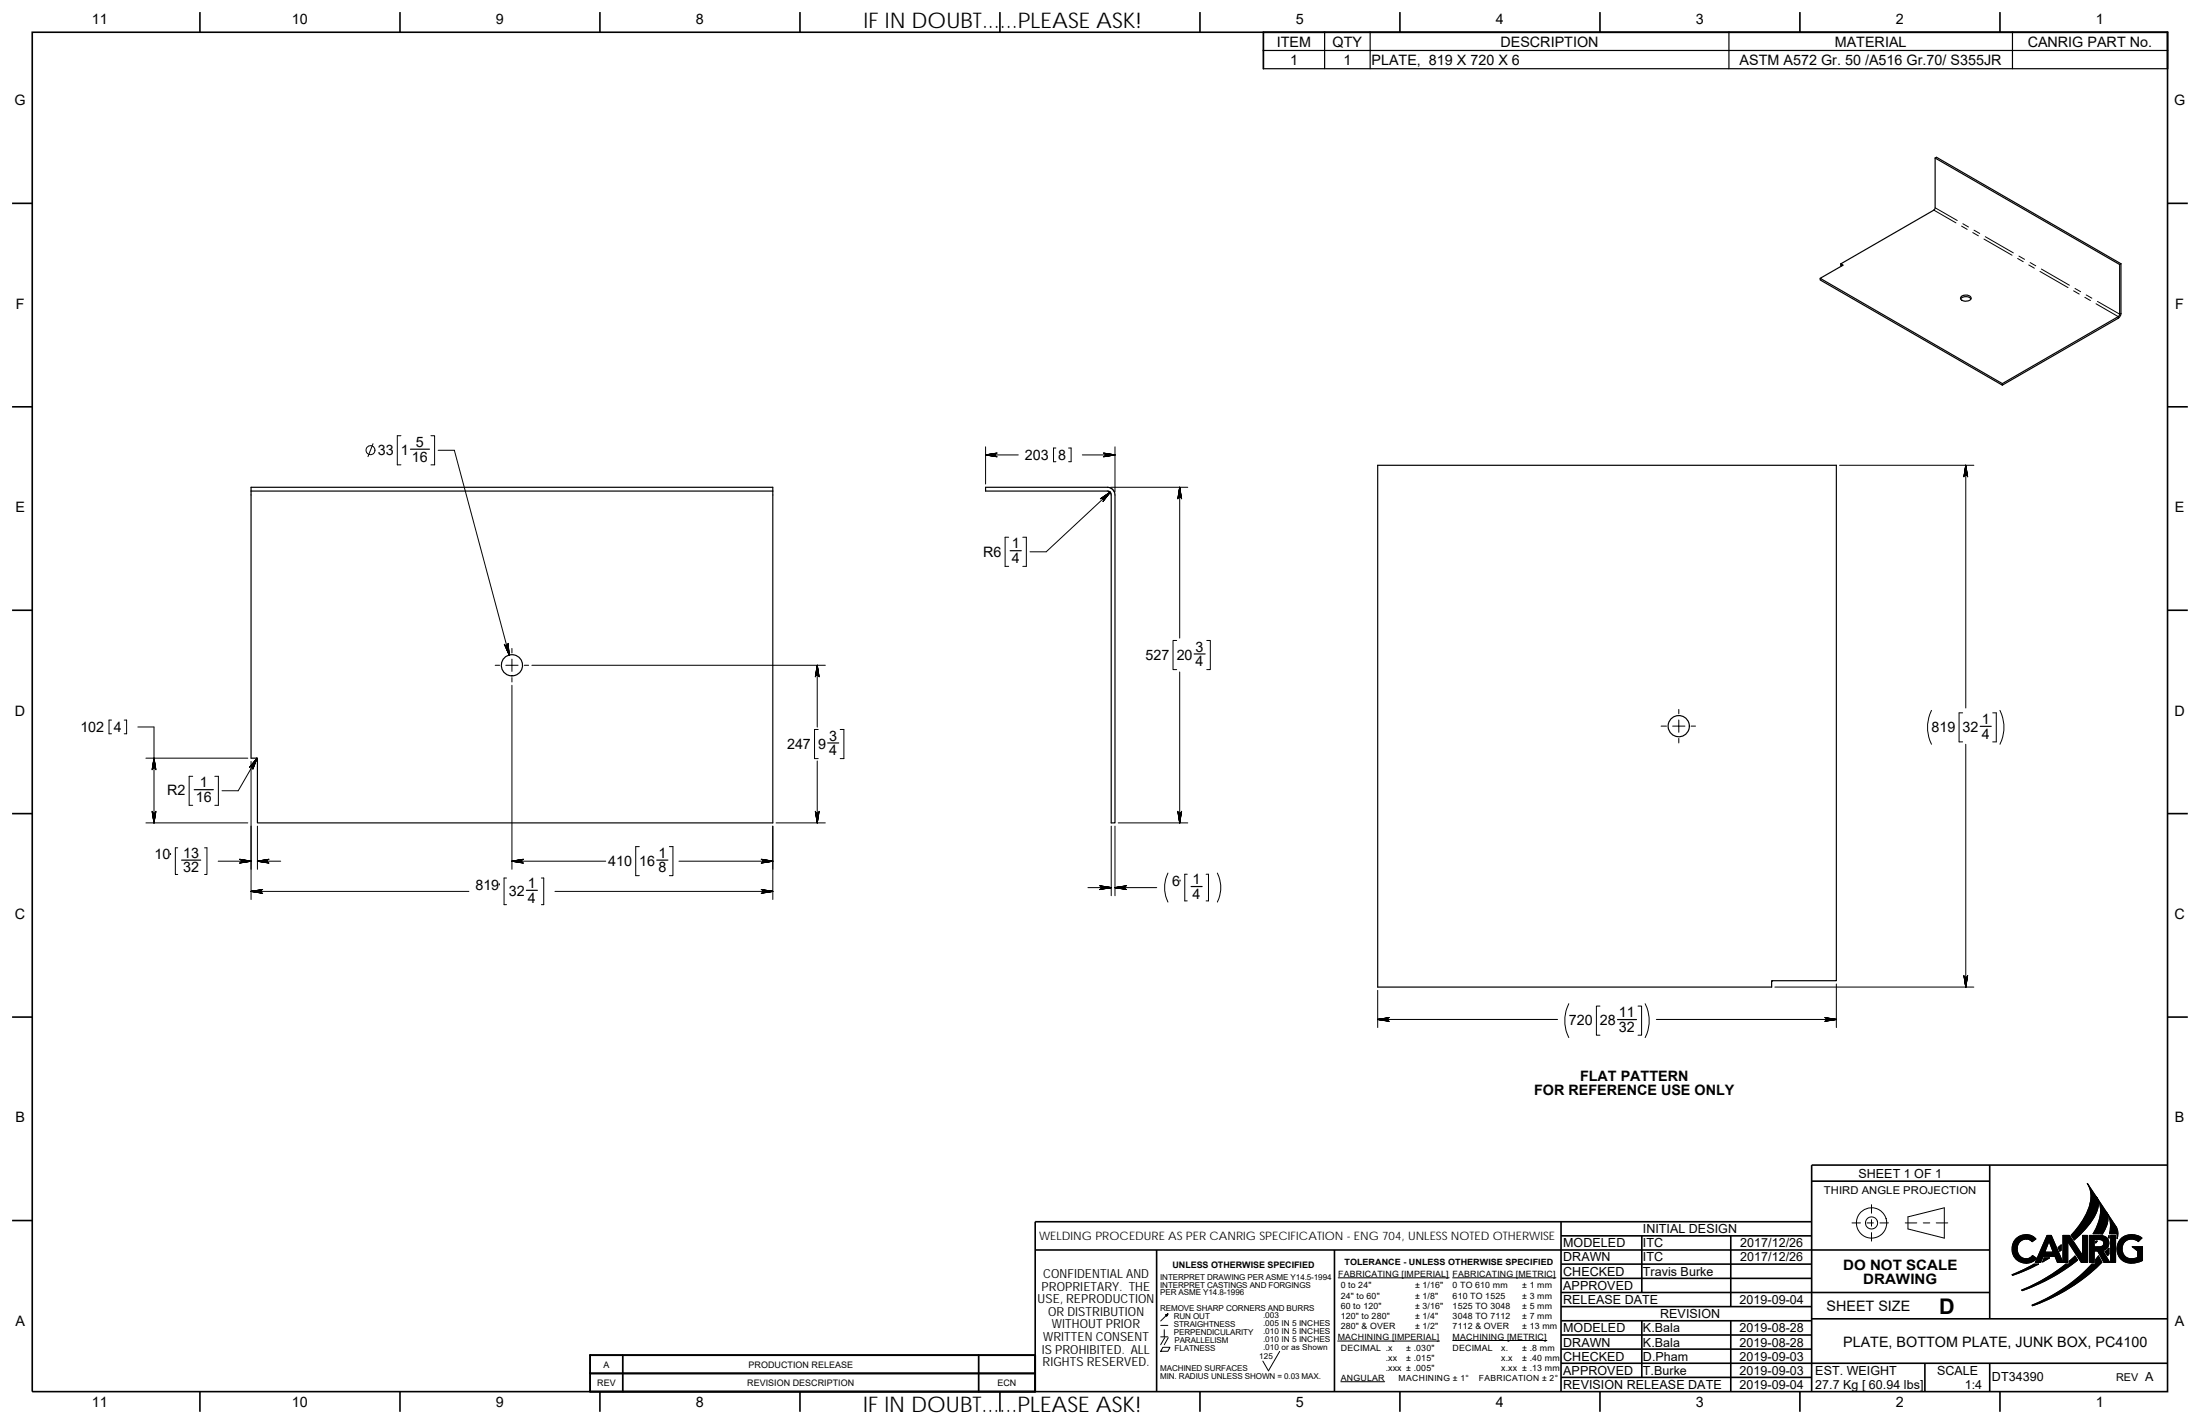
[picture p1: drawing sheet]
<svg xmlns="http://www.w3.org/2000/svg" width="432mm" height="279mm" viewBox="0 0 432 279" stroke-linecap="round" stroke-linejoin="round" font-family="sans-serif">
<g fill="none" stroke="#000" stroke-width=".32">
<path d="M6.3 6.3h419.1v266.7h-419.1zM39.2 2.4v3.9M78.5 2.4v3.9M117.8 2.4v3.9M157 2.4v3.9M196.3 2.4v3.9M235.5 2.4v3.9M274.8 2.4v3.9M314 2.4v3.9M353.3 2.4v3.9M392.5 2.4v3.9M2.4 39.9h3.9"/>
<path d="M425.4 39.9h4M2.4 79.8h3.9M425.4 79.8h4M2.4 119.7h3.9M425.4 119.7h4M6.3 139.7h.1M425.4 139.7h.1M2.4 159.6h3.9M425.4 159.6h4M2.4 199.6h3.9M425.4 199.6h4M2.4 239.5h3.9"/>
<path d="M306.4 239.7v33.3M355.6 231.8h34.9M355.6 239.7h-152.4v33.3M390.5 228.6v30.2M425.4 228.6h-69.8v44.4M425.4 239.5h4M203.2 245.3h187.3M227 245.3v27.8M261.9 245.3v27.7M306.4 253.6h84.1M306.4 256.4h49.2M306.4 259.1h49.2"/>
<path d="M306.4 248h49.2M306.4 242.5h49.2M306.4 250.8h49.2M322.2 259.1v11.2M322.2 242.5v11.1M339.7 242.5v13.9M339.7 259.1v13.9M355.6 258.8h69.8M39.2 273v4M78.5 273v4M117.8 273v4M157 273v4"/>
<path d="M196.3 273v4M235.5 273v4M274.8 273v4M306.4 264.7h49.2M306.4 270.3h49.2M306.4 267.5h119M306.4 261.9h49.2M314 273v4M353.3 273v4M377.8 267.5v5.5M390.5 267.5v5.5M392.5 273v4"/>
</g>
<g fill="none" stroke="#000" stroke-width=".2">
<path d="M361.7 52v.1M379.5 41.2l4.4 2.5M379.8 40.8l4.4 2.5M385 44.4l1.1 .6M385.3 43.9l1.1 .6M387.2 45.6l1.1 .7M387.5 45.2l1.1 .6M389.4 46.9l5.5 3.2M389.7 46.4l5.5 3.2M396 50.7l1.1 .7M396.3 50.2l1.1 .7M398.2 52l1.1 .6"/>
<path d="M398.5 51.5l1.1 .7M400.4 53.3l5.5 3.1M400.7 52.8l5.5 3.2M407 57.1l1.1 .6M407.3 56.6l1.1 .6M409.2 58.3l1.1 .7M409.5 57.9l1.1 .6M411.4 59.6l4.4 2.5v.3M411.7 59.1l4.3 2.5M416.3 61.5l-.3 .2M73.2 87.1l-1 2.5M78.7 85.5h-.7v5.7h.7"/>
<path d="M84.6 85.5h.7v5.7h-.7M86 88.3h3.2l10.7 40.2M193.4 87.7v7.3M193.4 89.3h6.5M207.2 87.9h-.4v2.7h.4M209.7 87.9h.5v2.7h-.5M212.4 89.3h6.4M217.9 96.6l-12.6 11.7h-3.1M218 95.6h15.1M218.8 87.7v8.8M231.5 95.6v29.6M361.1 91.3h26.3"/>
<path d="M385.8 91.3v47.6M198 105.4h-.7v5.7h.7M200.7 105.4h.7v5.7h-.7M97.2 130.5h.9M99.3 130.5h2.4M100.5 127.2v.9M100.5 129.3v2.4M100.5 132.9v.9M100.5 134.5v36.1M102.9 130.5h.9M104.4 130.5h57.6M160.4 130.5v12.2"/>
<path d="M230.9 125.7h-.7v5.7h.7M231.5 131.8v29.7M236.9 125.7h.7v5.7h-.7M329.5 139.2v.9M379.1 139.4a7.5 7.5 0 0 0 0 6.6M385.2 139.9h-.7v5.7h.7M391.1 139.9h.7v5.7h-.7M392.5 139.4a7.4 7.4 0 0 1 0 6.6M21.9 141.3h-.5v2.7h.5M24.4 141.3h.4v2.7h-.4M27.1 142.6h3.1v18.9M28.6 148.8h20"/>
<path d="M37.8 152.3h-.7v5.7h.7M42.2 152.3h.7v5.7h-.7M49.3 149.4v27.1M50.4 148.8l-3.6 6.4h-3.2M160.4 149.3v12.2M160.6 143.1h-.7v5.7h.7M164.9 143.1h.7v5.7h-.7M326 142.5h1.1M328.3 142.5h2.4M329.5 141.3v2.4M329.5 144.9v.9M331.9 142.5h.9"/>
<path d="M385.8 146v47.7M28.6 161.5h20M34.9 166.3h-.5v5.3h.5M40.2 166.3h.4v5.3h-.4M42.8 169h6.5M49.3 174.9h42.7M50.5 169h4.6M50.5 162.1v8.5M99.4 172.3h-.5v5.2h.5M100.5 169h18.4M106.3 172.3h.4v5.2h-.4M108.9 174.9h42.8"/>
<path d="M125.5 166.1h-.7v5.7h.7M131.4 166.1h.7v5.7h-.7M133.3 169h18.4M151.7 162.1v14.4M152.3 161.5h9.7M213.5 174.2h4.6M218.1 162.1v13.6M218.8 162.1v13.6M218.8 174.2h8.2M219.5 161.5h13.6M229.2 171.3a6.5 6.5 0 0 0 0 5.7M233 171.5h-.5v5.3h.5"/>
<path d="M236.7 171.5h.5v5.3h-.5M238.9 171.3a6.3 6.3 0 0 1 0 5.7M270.4 194.3v7.3M307.9 196.9a7.4 7.4 0 0 0 0 6.7M314 197.4h-.7v5.7h.7M321.5 197.4h.7v5.7h-.7M322.9 196.9a7.3 7.3 0 0 1 0 6.7M348.4 193.7h39M360.4 193.1v8.5M270.4 200h35.3M325.1 200h35.3M363.5 239.9h1.7"/>
<path d="M366.4 239.9h1.3M367.3 236.4v1.6M367.3 239.3v1.3M369 239.9h1.6M374 239.9h2.2M374.5 238.8l7.1-1.8v5.9l-7.1-1.8zM377.5 239.9h1.3M380 239.9h2.3M409.7 232.2l1.8 2.7 .3 .7a4.5 4.5 0 0 1-1.1 3.7l-1.3 1.7-2.3 2.3-.6-.9a13.7 13.7 0 0 0 3.9-7.3 4.5 4.5 0 0 0-.7-2.9zM411.5 234.9l1.9 2.8a4 4 0 0 1-.8 4.4h-1.8a7.6 7.6 0 0 0 1.1-6.4zM413.5 238l1.9 2.7a2.77 2.77 0 0 1 .1 2.3v-.9h-1.5a5.2 5.2 0 0 0-.5-4.1zM229.2 257.8l-1.4 1.4"/>
<path d="M262.7 250.7h21.7M285.1 250.7h20.3M367.3 241.9v1.6M394.9 250.1l4.3-2.1h.9l-3.3 1.6-1.8 .6zM395.5 243.3a2.95 2.95 0 0 1 2.9-1l.6 .3 .6 .5-.7 .5-.7-.4h-.9l-.6 .2-.5 .5a2.2 2.2 0 0 0 0 2.3l.5 .5 .6 .3 1-.1 .6-.6 .8 .6a2.72 2.72 0 0 1-3.1 .7 2.72 2.72 0 0 1-1.7-2.6l.1-.7zM396.8 253.1a35.2 35.2 0 0 0 8.7-5.1h.6v-.6l1.2-1 .5 .8a36.6 36.6 0 0 1-10.9 6zM398.8 256.1a32.9 32.9 0 0 0 11.8-8.1h.7a1.97 1.97 0 0 1 .6-1.6l.6 1.3a35.8 35.8 0 0 1-13.6 8.5zM401.2 246.8h1.1l-1.4 .8zM401.8 242.4h.8l2.3 5.3v-5.3h1.3l2.5 3.9v-3.9h1v5.3h-1.2l-2.6-4.1-.1 4.1h-2l-.5-1.2h-2.3l-.5 1.2h-1zM402.2 243.5l.8 2.2h-1.7zM404 244.8l.6-.5v1l-.3 .2zM410.1 242.4h2.5l.6 .2 .4 .4 .3 .6-.1 1-.5 .5-.6 .3 1.4 2.3h-1.2l-1.2-2.3h-.7v2.3h-.9z"/>
<path d="M411 243.2l1.6 .2 .3 .4-.1 .5-.6 .3h-1.2zM411.3 243.5h.3l-.3 .4zM413.2 245.6l.7-.7v1.1l-.2 .4zM413.9 242.4v.5l-.1-.1zM414.3 242.4h.9v5.3h-.9zM419.7 243.6a2.01 2.01 0 0 0-2.1-.4l-.7 .6a2.14 2.14 0 0 0 0 2.5l.5 .4 .5 .3h.8l.8-.3 .1-1.3-1.1-.8h2M420.4 242.9a2.93 2.93 0 0 0-3.7-.2 2.93 2.93 0 0 0-.9 3.6l.7 1a2.66 2.66 0 0 0 1.9 .5l1.3-.1 .8-.4M227.8 260.1h1.4M227.8 262.3h1.4M228.2 264.4h1.4l-.4 .7h-1.4zM228.5 260.9v1.4M228.6 262.5l-.8 1.3"/>
<path d="M229.3 262.5l-.8 1.3M251.2 265.2l-2.2 3.8-1.1-1.9M262.6 263.1h19.9M263.2 271.1h8.6M285.1 263h18.5"/>
<circle cx="72.7" cy="88.3" r=".88"/>
<circle cx="367.3" cy="240" r="1.19"/>
<circle cx="367.3" cy="240" r="2.98"/>
</g>
<g fill="#000" stroke="#000" stroke-width=".2">
<path d="M193.4 89.3l2.3 .3z" fill-rule="evenodd"/>
<path d="M193.4 89.3l2.2 .3z" fill-rule="evenodd"/>
<path d="M193.4 89.3l2.1 .2z" fill-rule="evenodd"/>
<path d="M193.4 89.3h2v.1z" fill-rule="evenodd"/>
<path d="M193.4 89.3l2-.1v.1z" fill-rule="evenodd"/>
<path d="M193.4 89.3l2-.2v.1z" fill-rule="evenodd"/>
<path d="M193.4 89.3l2.1-.3z" fill-rule="evenodd"/>
<path d="M193.4 89.3l2.2-.4z" fill-rule="evenodd"/>
<path d="M193.4 89.3l2.3-.4z" fill-rule="evenodd"/>
<path d="M216 97.9l1.9-1.3z" fill-rule="evenodd"/>
<path d="M216.1 97.8l1.8-1.2z" fill-rule="evenodd"/>
<path d="M216.2 97.8l1.7-1.2z" fill-rule="evenodd"/>
<path d="M216.3 97.8l1.6-1.2-1.5 1.3z" fill-rule="evenodd"/>
<path d="M216.4 97.9l1.5-1.3-1.4 1.4z" fill-rule="evenodd"/>
<path d="M217.9 96.6l-1.3 1.5-.1-.1z" fill-rule="evenodd"/>
<path d="M217.9 96.6l-1.3 1.6z" fill-rule="evenodd"/>
<path d="M217.9 96.6l-1.4 1.7z" fill-rule="evenodd"/>
<path d="M217.9 96.6l-1.4 1.8z" fill-rule="evenodd"/>
<path d="M216.6 88.9l2.2 .4z" fill-rule="evenodd"/>
<path d="M216.7 88.9l2.1 .4z" fill-rule="evenodd"/>
<path d="M216.8 89l2 .3z" fill-rule="evenodd"/>
<path d="M216.9 89.1l1.9 .2-1.9-.1z" fill-rule="evenodd"/>
<path d="M216.9 89.2l1.9 .1h-1.9z" fill-rule="evenodd"/>
<path d="M216.9 89.3h1.9l-1.9 .1z" fill-rule="evenodd"/>
<path d="M216.9 89.4l1.9-.1-2 .2z" fill-rule="evenodd"/>
<path d="M216.7 89.6l2.1-.3z" fill-rule="evenodd"/>
<path d="M216.6 89.6l2.2-.3z" fill-rule="evenodd"/>
<path d="M231.5 95.6l.4 2.3z" fill-rule="evenodd"/>
<path d="M231.5 95.6l.4 2.2z" fill-rule="evenodd"/>
<path d="M231.5 95.6l.3 2.1z" fill-rule="evenodd"/>
<path d="M231.5 95.6l.2 2-.1-.1z" fill-rule="evenodd"/>
<path d="M231.5 95.6l.1 1.9h-.1z" fill-rule="evenodd"/>
<path d="M231.5 95.6v1.9l-.1 .1z" fill-rule="evenodd"/>
<path d="M231.5 95.6l-.2 2.1z" fill-rule="evenodd"/>
<path d="M231.5 95.6l-.3 2.2z" fill-rule="evenodd"/>
<path d="M231.5 95.6l-.3 2.3z" fill-rule="evenodd"/>
<path d="M385.8 91.3l.4 2.3z" fill-rule="evenodd"/>
<path d="M385.8 91.3l.4 2.2z" fill-rule="evenodd"/>
<path d="M385.8 91.3l.3 2z" fill-rule="evenodd"/>
<path d="M385.8 91.3l.2 2-.1-.1z" fill-rule="evenodd"/>
<path d="M385.8 91.3l.1 1.9h-.1z" fill-rule="evenodd"/>
<path d="M385.8 91.3v1.9l-.2 .1z" fill-rule="evenodd"/>
<path d="M385.8 91.3l-.3 2z" fill-rule="evenodd"/>
<path d="M385.8 91.3l-.3 2.2z" fill-rule="evenodd"/>
<path d="M385.8 91.3l-.4 2.3z" fill-rule="evenodd"/>
<path d="M99.7 126.2l.2 2.3z" fill-rule="evenodd"/>
<path d="M99.7 126.3l.2 2.2z" fill-rule="evenodd"/>
<path d="M99.7 126.4l.2 2.1z" fill-rule="evenodd"/>
<path d="M99.5 126.6h.1l.3 1.9z" fill-rule="evenodd"/>
<path d="M99.4 126.7l.1-.1 .4 1.9z" fill-rule="evenodd"/>
<path d="M99.3 126.7h.1l.5 1.8z" fill-rule="evenodd"/>
<path d="M99.1 126.6l.8 1.9z" fill-rule="evenodd"/>
<path d="M99.1 126.5l.8 2z" fill-rule="evenodd"/>
<path d="M99 126.4l.9 2.1z" fill-rule="evenodd"/>
<path d="M160.4 130.5l.4 2.3z" fill-rule="evenodd"/>
<path d="M160.4 130.5l.3 2.2z" fill-rule="evenodd"/>
<path d="M160.4 130.5l.3 2.1z" fill-rule="evenodd"/>
<path d="M160.4 130.5l.2 2h-.1z" fill-rule="evenodd"/>
<path d="M160.4 130.5l.1 2h-.2z" fill-rule="evenodd"/>
<path d="M160.4 130.5l-.1 2h-.1z" fill-rule="evenodd"/>
<path d="M160.4 130.5l-.3 2.1z" fill-rule="evenodd"/>
<path d="M160.4 130.5l-.3 2.2z" fill-rule="evenodd"/>
<path d="M160.4 130.5l-.4 2.3z" fill-rule="evenodd"/>
<path d="M30.2 148.8l.4 2.2z" fill-rule="evenodd"/>
<path d="M30.2 148.8l.4 2.1z" fill-rule="evenodd"/>
<path d="M30.2 148.8l.3 2z" fill-rule="evenodd"/>
<path d="M30.2 148.8l.2 1.9h-.1z" fill-rule="evenodd"/>
<path d="M30.2 148.8l.1 1.9h-.1z" fill-rule="evenodd"/>
<path d="M30.2 148.8v1.9h-.1z" fill-rule="evenodd"/>
<path d="M30.2 148.8l-.2 2z" fill-rule="evenodd"/>
<path d="M30.2 148.8l-.3 2.1z" fill-rule="evenodd"/>
<path d="M30.2 148.8l-.4 2.2z" fill-rule="evenodd"/>
<path d="M50.4 148.8l-.8 2.1z" fill-rule="evenodd"/>
<path d="M50.4 148.8l-.7 2z" fill-rule="evenodd"/>
<path d="M50.4 148.8l-.7 1.9-.1-.1z" fill-rule="evenodd"/>
<path d="M50.4 148.8l-.8 1.8-.1-.1z" fill-rule="evenodd"/>
<path d="M50.4 148.8l-.9 1.7-.1-.1z" fill-rule="evenodd"/>
<path d="M50.4 148.8l-1 1.6h-.1z" fill-rule="evenodd"/>
<path d="M50.4 148.8l-1.2 1.6z" fill-rule="evenodd"/>
<path d="M50.4 148.8l-1.3 1.7z" fill-rule="evenodd"/>
<path d="M50.4 148.8l-1.4 1.8z" fill-rule="evenodd"/>
<path d="M29.8 159.2l.4 2.3z" fill-rule="evenodd"/>
<path d="M29.9 159.3l.3 2.2z" fill-rule="evenodd"/>
<path d="M30 159.4l.2 2.1z" fill-rule="evenodd"/>
<path d="M30.1 159.5h.1v2z" fill-rule="evenodd"/>
<path d="M30.2 159.5h.1l-.1 2z" fill-rule="evenodd"/>
<path d="M30.3 159.5h.1l-.2 2z" fill-rule="evenodd"/>
<path d="M30.5 159.4l-.3 2.1z" fill-rule="evenodd"/>
<path d="M30.6 159.3l-.4 2.2z" fill-rule="evenodd"/>
<path d="M30.6 159.2l-.4 2.3z" fill-rule="evenodd"/>
<path d="M49.3 174.9l2.3 .4z" fill-rule="evenodd"/>
<path d="M49.3 174.9l2.1 .3z" fill-rule="evenodd"/>
<path d="M49.3 174.9l2 .3z" fill-rule="evenodd"/>
<path d="M49.3 174.9l1.9 .1v.1z" fill-rule="evenodd"/>
<path d="M49.3 174.9l1.9-.1v.2z" fill-rule="evenodd"/>
<path d="M49.3 174.9l1.9-.2v.1z" fill-rule="evenodd"/>
<path d="M49.3 174.9l2-.3z" fill-rule="evenodd"/>
<path d="M49.3 174.9l2.1-.3z" fill-rule="evenodd"/>
<path d="M49.3 174.9l2.3-.4z" fill-rule="evenodd"/>
<path d="M47 169.4l2.3-.4z" fill-rule="evenodd"/>
<path d="M47.1 169.3l2.2-.3z" fill-rule="evenodd"/>
<path d="M47.3 169.1l2-.1-2.1 .2z" fill-rule="evenodd"/>
<path d="M47.3 169h2l-2 .1z" fill-rule="evenodd"/>
<path d="M47.3 168.9l2 .1h-2z" fill-rule="evenodd"/>
<path d="M47.3 168.8l2 .2-2-.1z" fill-rule="evenodd"/>
<path d="M47.2 168.7l2.1 .3z" fill-rule="evenodd"/>
<path d="M47.1 168.6l2.2 .4z" fill-rule="evenodd"/>
<path d="M47 168.6l2.3 .4z" fill-rule="evenodd"/>
<path d="M50.5 169l2.3-.4z" fill-rule="evenodd"/>
<path d="M50.5 169l2.2-.4z" fill-rule="evenodd"/>
<path d="M50.5 169l2.1-.3z" fill-rule="evenodd"/>
<path d="M50.5 169l2-.2v.1z" fill-rule="evenodd"/>
<path d="M50.5 169l2-.1v.1z" fill-rule="evenodd"/>
<path d="M50.5 169h2v.1z" fill-rule="evenodd"/>
<path d="M50.5 169l2.1 .2z" fill-rule="evenodd"/>
<path d="M50.5 169l2.2 .3z" fill-rule="evenodd"/>
<path d="M50.5 169l2.3 .4z" fill-rule="evenodd"/>
<path d="M100.5 169l2.3-.4z" fill-rule="evenodd"/>
<path d="M100.5 169l2.1-.4z" fill-rule="evenodd"/>
<path d="M100.5 169l2-.3z" fill-rule="evenodd"/>
<path d="M100.5 169l1.9-.2v.1z" fill-rule="evenodd"/>
<path d="M100.5 169l1.9-.1v.1z" fill-rule="evenodd"/>
<path d="M100.5 169h1.9v.1z" fill-rule="evenodd"/>
<path d="M100.5 169l2 .2z" fill-rule="evenodd"/>
<path d="M100.5 169l2.1 .3z" fill-rule="evenodd"/>
<path d="M100.5 169l2.3 .4z" fill-rule="evenodd"/>
<path d="M149.4 175.3l2.3-.4z" fill-rule="evenodd"/>
<path d="M149.5 175.2l2.2-.3z" fill-rule="evenodd"/>
<path d="M149.7 175.1l2-.2-2.1 .3z" fill-rule="evenodd"/>
<path d="M149.8 175l1.9-.1-2 .2z" fill-rule="evenodd"/>
<path d="M149.8 174.8l1.9 .1-1.9 .1z" fill-rule="evenodd"/>
<path d="M149.7 174.7l2 .2-1.9-.1z" fill-rule="evenodd"/>
<path d="M149.6 174.6l2.1 .3z" fill-rule="evenodd"/>
<path d="M149.5 174.6l2.2 .3z" fill-rule="evenodd"/>
<path d="M149.4 174.5l2.3 .4z" fill-rule="evenodd"/>
<path d="M149.4 169.4l2.3-.4z" fill-rule="evenodd"/>
<path d="M149.5 169.3l2.2-.3z" fill-rule="evenodd"/>
<path d="M149.7 169.1l2-.1-2.1 .2z" fill-rule="evenodd"/>
<path d="M149.8 169h1.9l-2 .1z" fill-rule="evenodd"/>
<path d="M149.8 168.9l1.9 .1h-1.9z" fill-rule="evenodd"/>
<path d="M149.7 168.8l2 .2-1.9-.1z" fill-rule="evenodd"/>
<path d="M149.6 168.7l2.1 .3z" fill-rule="evenodd"/>
<path d="M149.5 168.6l2.2 .4z" fill-rule="evenodd"/>
<path d="M149.4 168.6l2.3 .4z" fill-rule="evenodd"/>
<path d="M160 159.2l.4 2.3z" fill-rule="evenodd"/>
<path d="M160.1 159.3l.3 2.2z" fill-rule="evenodd"/>
<path d="M160.1 159.4l.3 2.1z" fill-rule="evenodd"/>
<path d="M160.2 159.5h.1l.1 2z" fill-rule="evenodd"/>
<path d="M160.3 159.5h.2l-.1 2z" fill-rule="evenodd"/>
<path d="M160.5 159.5h.1l-.2 2z" fill-rule="evenodd"/>
<path d="M160.6 159.5l.1-.1-.3 2.1z" fill-rule="evenodd"/>
<path d="M160.7 159.3l-.3 2.2z" fill-rule="evenodd"/>
<path d="M160.8 159.2l-.4 2.3z" fill-rule="evenodd"/>
<path d="M215.8 173.8l2.3 .4z" fill-rule="evenodd"/>
<path d="M215.9 173.8l2.2 .4z" fill-rule="evenodd"/>
<path d="M216 173.9l2.1 .3z" fill-rule="evenodd"/>
<path d="M216.1 174l2 .2-1.9-.1z" fill-rule="evenodd"/>
<path d="M216.2 174.1l1.9 .1h-1.9z" fill-rule="evenodd"/>
<path d="M216.2 174.2h1.9l-2 .1z" fill-rule="evenodd"/>
<path d="M216.1 174.3l2-.1-2.1 .2z" fill-rule="evenodd"/>
<path d="M215.9 174.5l2.2-.3z" fill-rule="evenodd"/>
<path d="M215.8 174.5l2.3-.3z" fill-rule="evenodd"/>
<path d="M218.8 174.2l2.3 .3z" fill-rule="evenodd"/>
<path d="M218.8 174.2l2-.1v.1z" fill-rule="evenodd"/>
<path d="M218.8 174.2l2-.2v.1z" fill-rule="evenodd"/>
<path d="M218.8 174.2l2.1-.3z" fill-rule="evenodd"/>
<path d="M218.8 174.2l2.2-.4z" fill-rule="evenodd"/>
<path d="M218.8 174.2l2.3-.4z" fill-rule="evenodd"/>
<path d="M218.8 174.2l2.2 .3z" fill-rule="evenodd"/>
<path d="M218.8 174.2l2.1 .2z" fill-rule="evenodd"/>
<path d="M218.8 174.2h2v.1z" fill-rule="evenodd"/>
<path d="M231.2 159.2l.3 2.3z" fill-rule="evenodd"/>
<path d="M231.2 159.3l.3 2.2z" fill-rule="evenodd"/>
<path d="M231.3 159.4l.2 2.1z" fill-rule="evenodd"/>
<path d="M231.4 159.5h.1v2z" fill-rule="evenodd"/>
<path d="M231.5 159.5h.1l-.1 2z" fill-rule="evenodd"/>
<path d="M231.6 159.5h.1l-.2 2z" fill-rule="evenodd"/>
<path d="M231.8 159.4l-.3 2.1z" fill-rule="evenodd"/>
<path d="M231.9 159.3l-.4 2.2z" fill-rule="evenodd"/>
<path d="M231.9 159.2l-.4 2.3z" fill-rule="evenodd"/>
<path d="M385.4 191.4l.4 2.3z" fill-rule="evenodd"/>
<path d="M385.5 191.5l.3 2.2z" fill-rule="evenodd"/>
<path d="M385.5 191.6l.3 2.1z" fill-rule="evenodd"/>
<path d="M385.6 191.7h.2v2z" fill-rule="evenodd"/>
<path d="M385.8 191.7h.1l-.1 2z" fill-rule="evenodd"/>
<path d="M385.9 191.7h.1l-.2 2z" fill-rule="evenodd"/>
<path d="M386 191.7l.1-.1-.3 2.1z" fill-rule="evenodd"/>
<path d="M386.2 191.5l-.4 2.2z" fill-rule="evenodd"/>
<path d="M386.2 191.4l-.4 2.3z" fill-rule="evenodd"/>
<path d="M270.4 200l2.3-.4z" fill-rule="evenodd"/>
<path d="M270.4 200l2.2-.3z" fill-rule="evenodd"/>
<path d="M270.4 200l2.1-.3z" fill-rule="evenodd"/>
<path d="M270.4 200l2-.1-.1 .1z" fill-rule="evenodd"/>
<path d="M270.4 200h1.9v.1z" fill-rule="evenodd"/>
<path d="M270.4 200l1.9 .1 .1 .1z" fill-rule="evenodd"/>
<path d="M270.4 200l2.1 .3z" fill-rule="evenodd"/>
<path d="M270.4 200l2.2 .4z" fill-rule="evenodd"/>
<path d="M270.4 200l2.3 .4z" fill-rule="evenodd"/>
<path d="M358.1 200.4l2.3-.4z" fill-rule="evenodd"/>
<path d="M358.2 200.4l2.2-.4z" fill-rule="evenodd"/>
<path d="M358.4 200.2l2-.2-2 .3z" fill-rule="evenodd"/>
<path d="M358.5 200.1l1.9-.1-2 .2z" fill-rule="evenodd"/>
<path d="M358.5 200h1.9l-1.9 .1z" fill-rule="evenodd"/>
<path d="M358.4 199.9l2 .1h-1.9z" fill-rule="evenodd"/>
<path d="M358.4 199.7l2 .3z" fill-rule="evenodd"/>
<path d="M358.2 199.7l2.2 .3z" fill-rule="evenodd"/>
<path d="M358.1 199.6l2.3 .4z" fill-rule="evenodd"/>
<path d="M409.7 232.2l1.9 2.8a3.5 3.5 0 0 1-.5 3.7l-1.9 2.5-2.1 2.1-.6-.9a13.9 13.9 0 0 0 3.9-7.2 4.5 4.5 0 0 0-.7-3z" fill-rule="evenodd"/>
<path d="M228.9 258l.3-.2z" fill-rule="evenodd"/>
<path d="M228.7 258l.5-.2z" fill-rule="evenodd"/>
<path d="M228.9 258.1l.3-.3-.2 .3z" fill-rule="evenodd"/>
<path d="M229.2 257.8l-.2 .5z" fill-rule="evenodd"/>
<path d="M394.9 250.1l4.3-2.1h.9l-4.1 1.9-1 .3z" fill-rule="evenodd"/>
<path d="M395.8 243a2.65 2.65 0 0 1 3.8 .1l-.7 .5a1.77 1.77 0 0 0-2.3-.2 1.77 1.77 0 0 0-.6 2.2 1.66 1.66 0 0 0 1.2 1.3 1.66 1.66 0 0 0 1.7-.6l.8 .6a2.78 2.78 0 0 1-4 .1 2.78 2.78 0 0 1 .1-4z" fill-rule="evenodd"/>
<path d="M398.8 256.1l2.6-1.2 2.3-1.3a27.7 27.7 0 0 0 5.4-4l1.5-1.6h.7v-.9l.6-.7 .6 1.3a35.8 35.8 0 0 1-13.6 8.5z" fill-rule="evenodd"/>
<path d="M401.8 242.4l-2.3 5.3h1l.5-1.2h2.3l.5 1.2h1.1l-2.3-5.3zM402.2 243.5l.8 2.2h-1.7z" fill-rule="evenodd"/>
<path d="M401.2 246.8h1.1l-1.4 .8z" fill-rule="evenodd"/>
<path d="M404.1 244.6l.5-.3v1l-.3 .2-.3-.7z" fill-rule="evenodd"/>
<path d="M396.8 253.1l2.3-1 2.5-1.4 3.9-2.7h.6v-.6l1.2-1 .5 .8a37 37 0 0 1-10.9 6z" fill-rule="evenodd"/>
<path d="M404.9 242.4h1.3l2.5 3.9v-3.9h1v5.3h-1.2l-2.6-4.1-.1 4.1h-.9z" fill-rule="evenodd"/>
<path d="M411.3 243.5h.3l-.3 .4z" fill-rule="evenodd"/>
<path d="M411.6 235l1.8 2.7a4.2 4.2 0 0 1-.8 4.4h-1.8a7.7 7.7 0 0 0 1.2-6.3z" fill-rule="evenodd"/>
<path d="M411 243.2h1.3l.5 .3a.77 .77 0 0 1 0 .9 .77 .77 0 0 1-.9 .2h-.9zM410.1 242.4v5.3h.9v-2.3h.7l1.2 2.3h1.2l-1.4-2.3a1.52 1.52 0 0 0 1.2-1.9 1.52 1.52 0 0 0-1.9-1.1z" fill-rule="evenodd"/>
<path d="M413.2 245.6l.7-.7v1.1l-.2 .4z" fill-rule="evenodd"/>
<path d="M413.9 242.4v.5l-.1-.1z" fill-rule="evenodd"/>
<path d="M414.3 242.4v5.3h.9v-5.3z" fill-rule="evenodd"/>
<path d="M413.5 238l1.8 2.7a2.99 2.99 0 0 1 .2 2.3v-.9h-1.5a5.1 5.1 0 0 0-.5-4.1z" fill-rule="evenodd"/>
<path d="M416.5 242.8a3.3 3.3 0 0 1 3.9 .1l-.7 .7a1.94 1.94 0 0 0-2.6 .1 1.94 1.94 0 0 0-.2 2.6 1.94 1.94 0 0 0 2.6 .4l.1-1.3-1.1-.8h2v2.7a3.5 3.5 0 0 1-4.4-.5 2.91 2.91 0 0 1 .4-4z" fill-rule="evenodd"/>
</g>
<g fill="none" stroke="#000" stroke-width=".23">
<path d="M248 13.5h177.4M248 9.9h177.4M260 6.3v7.2M268.9 6.3v7.2M339.3 6.3v7.2M395 6.3v7.2M379.8 31l-.1 10.1-18.4 10.7M379.8 31l.3-.1 36.2 20.9M379.8 31l36.2 20.9M357.3 54.6v.3l35.7 20.7M361.3 51.8v.3l.2 .1M361.3 51.8l.4 .2-4.4 2.6 35.7 20.7 22.9-13.3 .1-.3v-9.8"/>
<path d="M384.8 58.7a1.39 1.39 0 0 1 1.9-.2l.1 .2M384.9 58.2a1.29 1.29 0 0 1 2 .3 1.15 1.15 0 0 1-1.1 .6 1.15 1.15 0 0 1-1-.7zM416.3 51.8v9.8l-.5 .8-22.8 13.2M416.3 51.8l-.3 .1M393 75.3v.3M49.3 96.4v52.4h1.1l.1 .1v12.6h101.2v-65.1M49.3 96.4v-.8h102.4v.8M49.3 96.4h102.4M80.6 88.1h3.7M193.4 95.6h24.2l.7 .4 .5 .6v64.9h-.7l-.1-64.7-.5-.4h-24.1zM270.4 91.3h90v101.1h-12.6l-.1 1.3h-77.3zM198.3 108.1h2.1"/>
<path d="M234.4 128.3h2.1M38.1 154.9h3.8M162.5 145.8h2.1M388.7 142.5h2.1M33.5 167.5h.1M35.6 168.8h3.8M98 173.4h.1M103.3 174.7h2.2M128.9 168.8h2.2M231.6 172.7h.1M233.8 173.9h2.1M317.5 200h3.7"/>
<circle cx="100.5" cy="130.5" r="2.08"/>
<circle cx="329.5" cy="142.5" r="2.08"/>
</g>
<path d="M248 13.5v-7.2h177.4v7.2M115.8 265.9h87.4v7.1h-87.4zM115.8 269.5h87.4M122.2 265.9v7.1M192.1 265.9v7.1" fill="none" stroke="#000" stroke-width=".34"/>
<g font-size="4.2">
<text x="169.5" y="5.4">IF IN DOUBT......PLEASE ASK!</text>
<text x="380.6" y="257.7">D</text>
<text x="169.4" y="277">IF IN DOUBT......PLEASE ASK!</text>
</g>
<g font-size="2.8">
<text x="18.1" y="4.7">11</text>
<text x="57.3" y="4.7">10</text>
<text x="97.3" y="4.7">9</text>
<text x="136.6" y="4.7">8</text>
<text x="254.4" y="4.7">5</text>
<text x="293.6" y="4.7">4</text>
<text x="332.9" y="4.7">3</text>
<text x="372.1" y="4.7">2</text>
<text x="411.4" y="4.7">1</text>
<text x="250.6" y="9.2">ITEM</text>
<text x="261.6" y="9.2">QTY</text>
<text x="294.5" y="9.2">DESCRIPTION</text>
<text x="360.1" y="9.2">MATERIAL</text>
<text x="398" y="9.2">CANRIG PART No.</text>
<text x="253.2" y="12.7">1</text>
<text x="263.7" y="12.7">1</text>
<text x="269.2" y="12.7">PLATE, 819 X 720 X 6</text>
<text x="341.4" y="12.7">ASTM A572 Gr. 50 /A516 Gr.70/ S355JR</text>
<text x="2.9" y="20.7">G</text>
<text x="426.7" y="20.7">G</text>
<text x="3.1" y="60.6">F</text>
<text x="427" y="60.6">F</text>
<text x="74.1" y="89.3">33</text>
<text x="78.7" y="89.3">1</text>
<text x="81.6" y="87.7">5</text>
<text x="80.9" y="90.6">16</text>
<text x="201.1" y="90.2">203</text>
<text x="207.7" y="90.2">8</text>
<text x="3" y="100.5">E</text>
<text x="426.9" y="100.5">E</text>
<text x="198.6" y="107.6">1</text>
<text x="193" y="109.2">R6</text>
<text x="198.6" y="110.5">4</text>
<text x="224.8" y="129.5">527</text>
<text x="230.9" y="129.5">20</text>
<text x="234.7" y="127.9">3</text>
<text x="234.7" y="130.7">4</text>
<text x="2.9" y="140.4">D</text>
<text x="15.8" y="143.6">102</text>
<text x="22.4" y="143.6">4</text>
<text x="379.1" y="143.6">819</text>
<text x="385.2" y="143.6">32</text>
<text x="389" y="142">1</text>
<text x="426.8" y="140.4">D</text>
<text x="154.5" y="146.9">247</text>
<text x="160.6" y="146.9">9</text>
<text x="162.8" y="145.3">3</text>
<text x="162.8" y="148.2">4</text>
<text x="389" y="144.9">4</text>
<text x="39.2" y="154.5">1</text>
<text x="32.8" y="156.1">R2</text>
<text x="38.4" y="157.4">16</text>
<text x="30.3" y="168.6">10</text>
<text x="35.9" y="168.3">13</text>
<text x="35.9" y="171.2">32</text>
<text x="119.4" y="169.9">410</text>
<text x="125.5" y="169.9">16</text>
<text x="129.2" y="168.3">1</text>
<text x="129.2" y="171.2">8</text>
<text x="230" y="173.8">6</text>
<text x="234.1" y="173.5">1</text>
<text x="93.3" y="174.5">819</text>
<text x="99.9" y="175.8">32</text>
<text x="103.6" y="177.1">4</text>
<text x="103.6" y="174.2">1</text>
<text x="234.1" y="176.4">4</text>
<text x="2.9" y="180.3">C</text>
<text x="426.8" y="180.3">C</text>
<text x="307.9" y="201.2">720</text>
<text x="314" y="201.2">28</text>
<text x="317.8" y="199.6">11</text>
<text x="317.8" y="202.5">32</text>
<text x="301.1" y="214.9">FOR REFERENCE USE ONLY</text>
<text x="310.1" y="212.1">FLAT PATTERN</text>
<text x="3" y="220.2">B</text>
<text x="426.9" y="220.2">B</text>
<text x="361.8" y="249.1">DO NOT SCALE</text>
<text x="365.7" y="251.9">DRAWING</text>
<text x="358.5" y="257.2">SHEET SIZE</text>
<text x="3" y="260.2">A</text>
<text x="426.9" y="260.2">A</text>
<text x="361.8" y="264.2">PLATE, BOTTOM PLATE, JUNK BOX, PC4100</text>
<text x="18.1" y="276.2">11</text>
<text x="57.3" y="276.2">10</text>
<text x="97.3" y="276.2">9</text>
<text x="136.6" y="276.2">8</text>
<text x="254.4" y="276.2">5</text>
<text x="293.6" y="276.2">4</text>
<text x="332.9" y="276.2">3</text>
<text x="372.1" y="276.2">2</text>
<text x="411.4" y="276.2">1</text>
</g>
<g font-size="2.5">
<text x="364.8" y="231.1">SHEET 1 OF 1</text>
<text x="306.8" y="244.7">MODELED</text>
<text x="322.5" y="242">INITIAL DESIGN</text>
<text x="322.5" y="244.7">ITC</text>
<text x="341.6" y="244.7">2017/12/26</text>
<text x="204.7" y="250.8">CONFIDENTIAL AND</text>
<text x="306.8" y="247.5">DRAWN</text>
<text x="306.8" y="250.3">CHECKED</text>
<text x="322.5" y="250.3">Travis Burke</text>
<text x="322.5" y="247.5">ITC</text>
<text x="341.6" y="247.5">2017/12/26</text>
<text x="203.7" y="255.7">USE, REPRODUCTION</text>
<text x="204.4" y="253.2">PROPRIETARY. THE</text>
<text x="306.8" y="255.9">RELEASE DATE</text>
<text x="306.8" y="253.1">APPROVED</text>
<text x="341.4" y="255.9">2019-09-04</text>
<text x="204.7" y="263.1">WRITTEN CONSENT</text>
<text x="205.7" y="258.2">OR DISTRIBUTION</text>
<text x="206.5" y="260.6">WITHOUT PRIOR</text>
<text x="306.8" y="261.4">MODELED</text>
<text x="322.5" y="261.4">K.Bala</text>
<text x="325.8" y="258.6">REVISION</text>
<text x="341.4" y="261.4">2019-08-28</text>
<text x="204.5" y="265.6">IS PROHIBITED. ALL</text>
<text x="204.6" y="268.1">RIGHTS RESERVED.</text>
<text x="306.8" y="264.2">DRAWN</text>
<text x="306.8" y="269.7">APPROVED</text>
<text x="306.8" y="267">CHECKED</text>
<text x="322.5" y="264.2">K.Bala</text>
<text x="322.5" y="267">D.Pham</text>
<text x="322.5" y="269.7">T.Burke</text>
<text x="341.4" y="264.2">2019-08-28</text>
<text x="341.4" y="267">2019-09-03</text>
<text x="341.4" y="269.7">2019-09-03</text>
<text x="356.3" y="269.7">EST. WEIGHT</text>
<text x="380.2" y="269.7">SCALE</text>
<text x="306.8" y="272.5">REVISION RELEASE DATE</text>
<text x="341.4" y="272.5">2019-09-04</text>
<text x="356.3" y="272.5">27.7 Kg [ 60.94 lbs]</text>
<text x="385.6" y="272.6">1:4</text>
<text x="391" y="271">DT34390</text>
<text x="421" y="271">A</text>
</g>
<text font-size="2.3" x="203.9" y="243.3">WELDING PROCEDURE AS PER CANRIG SPECIFICATION - ENG 704, UNLESS NOTED OTHERWISE</text>
<g font-size="2.1">
<text x="358" y="234.2">THIRD ANGLE PROJECTION</text>
<text x="415.4" y="271">REV</text>
</g>
<g font-size="1.8">
<text x="230.1" y="248.7">UNLESS OTHERWISE SPECIFIED</text>
<text x="118.4" y="268.4">A</text>
<text x="146.9" y="268.4">PRODUCTION RELEASE</text>
<text x="117.2" y="271.9">REV</text>
<text x="146.7" y="271.9">REVISION DESCRIPTION</text>
<text x="195.8" y="271.9">ECN</text>
</g>
<g font-size="1.7">
<text x="262.7" y="250.5">FABRICATING [IMPERIAL] FABRICATING [METRIC]</text>
<text x="263.9" y="248.3">TOLERANCE - UNLESS OTHERWISE SPECIFIED</text>
<text x="263.1" y="252.7">0 to 24&quot;</text>
<text x="263.1" y="254.8">24&quot; to 60&quot;</text>
<text x="263.1" y="256.8">60 to 120&quot;</text>
<text x="277.7" y="252.7">± 1/16&quot;</text>
<text x="277.7" y="254.8">± 1/8&quot;</text>
<text x="277.7" y="256.8">± 3/16&quot;</text>
<text x="285.1" y="256.8">1525 TO 3048</text>
<text x="285.1" y="254.8">610 TO 1525</text>
<text x="285.1" y="252.7">0 TO 610 mm</text>
<text x="298.8" y="254.8">± 3 mm</text>
<text x="298.8" y="252.7">± 1 mm</text>
<text x="298.8" y="256.8">± 5 mm</text>
<text x="262.6" y="262.9">MACHINING [IMPERIAL]</text>
<text x="263.1" y="258.8">120&quot; to 280&quot;</text>
<text x="263.1" y="260.7">280&quot; &amp; OVER</text>
<text x="277.7" y="260.7">± 1/2&quot;</text>
<text x="277.7" y="258.8">± 1/4&quot;</text>
<text x="285.1" y="262.8">MACHINING [METRIC]</text>
<text x="285.1" y="258.8">3048 TO 7112</text>
<text x="285.1" y="260.7">7112 &amp; OVER</text>
<text x="298.8" y="258.8">± 7 mm</text>
<text x="298.8" y="260.7">± 13 mm</text>
<text x="263.2" y="265.1">DECIMAL .x</text>
<text x="272" y="268.9">.xxx ± .005&quot;</text>
<text x="272" y="267">.xx</text>
<text x="276" y="265.1">± .030&quot;</text>
<text x="276" y="267">± .015&quot;</text>
<text x="285.1" y="265.1">DECIMAL</text>
<text x="294.7" y="265.1">x.</text>
<text x="294.7" y="268.9">x.xx ± .13 mm</text>
<text x="294.7" y="267">x.x</text>
<text x="298.8" y="267">± .40 mm</text>
<text x="298.8" y="265.1">± .8 mm</text>
<text x="263.2" y="270.9">ANGULAR</text>
<text x="274.5" y="270.9">MACHINING ± 1°</text>
<text x="290.3" y="270.9">FABRICATION ± 2°</text>
</g>
<g font-size="1.6">
<text x="227.7" y="251.1">INTERPRET DRAWING PER ASME Y14.5-1994</text>
<text x="227.7" y="252.6">INTERPRET CASTINGS AND FORGINGS</text>
<text x="227.7" y="254.2">PER ASME Y14.8-1996</text>
<text x="227.7" y="257.3">REMOVE SHARP CORNERS AND BURRS</text>
<text x="230.4" y="258.8">RUN OUT</text>
<text x="230.4" y="260.4">STRAIGHTNESS</text>
<text x="230.4" y="261.9">PERPENDICULARITY</text>
<text x="230.5" y="263.5">PARALLELISM</text>
<text x="247.9" y="258.6">.003</text>
<text x="247.9" y="260.2">.005 IN 5 INCHES</text>
<text x="247.9" y="261.7">.010 IN 5 INCHES</text>
<text x="247.9" y="263.3">.010 IN 5 INCHES</text>
<text x="227.7" y="268.9">MACHINED SURFACES</text>
<text x="230.5" y="265">FLATNESS</text>
<text x="247.2" y="266.7">125</text>
<text x="247.9" y="264.8">.010 or as Shown</text>
<text x="227.7" y="270.5">MIN. RADIUS UNLESS SHOWN = 0.03 MAX.</text>
</g>
</svg>
